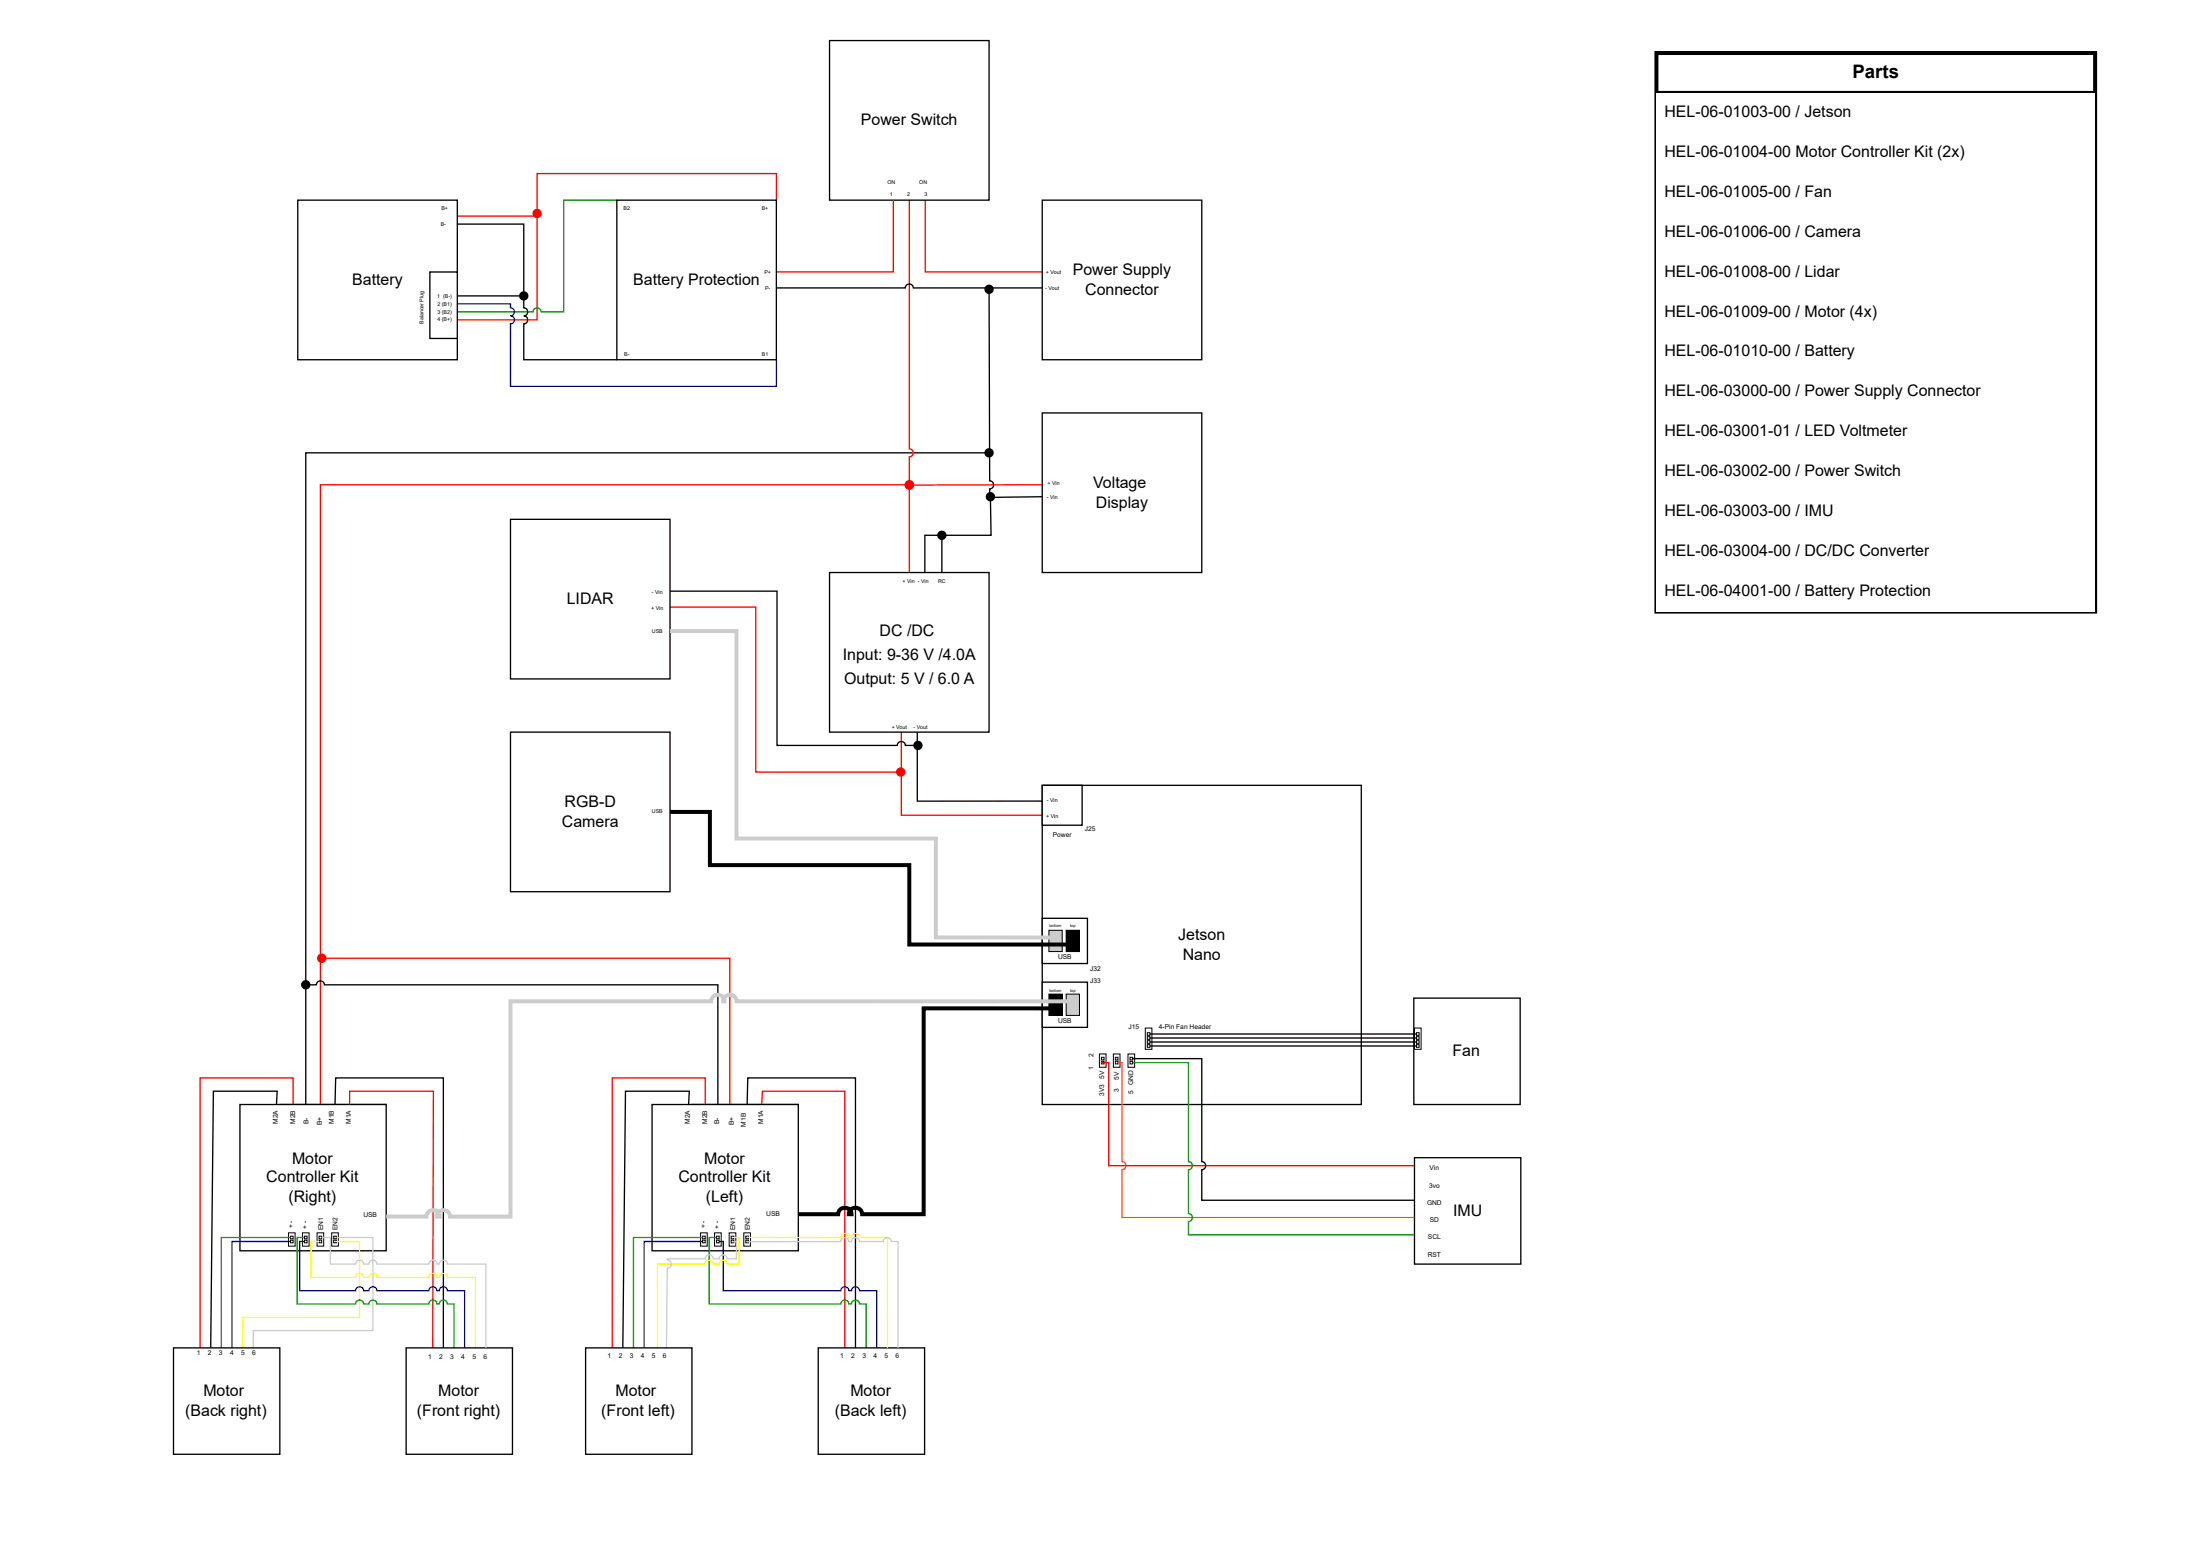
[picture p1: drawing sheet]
<svg xmlns="http://www.w3.org/2000/svg" width="420mm" height="297mm" viewBox="0 0 420 297" stroke-linecap="round" stroke-linejoin="round" font-family="sans-serif">
<path d="M102.5 41.5v19.5h-15.2" fill="none" stroke="#f00" stroke-width=".25"/>
<circle cx="102.5" cy="40.7" r=".76" fill="#f00"/>
<circle cx="102.5" cy="40.7" r=".76" fill="none" stroke="#f00" stroke-width=".25"/>
<path d="M117.7 38.2h-10.1v21.3h-4.4a.76 .76 0 0 0-.7-.8 .76 .76 0 0 0-.8 .8h-14.4" fill="none" stroke="#090" stroke-width=".25"/>
<path d="M53.4 210.7h20.3v20.3h-20.3z" fill="#fff"/>
<g fill="none" stroke="#000" stroke-width=".25">
<path d="M188 86.4h-129.7v124.3M53.4 210.7h20.3v20.3h-20.3z"/>
<circle cx="188.7" cy="86.4" r=".76"/>
</g>
<circle cx="188.7" cy="86.4" r=".76" fill="#000"/>
<path d="M172.7 92.5h-111.6v119.2" fill="none" stroke="#f00" stroke-width=".25"/>
<circle cx="173.5" cy="92.5" r=".76" fill="#f00"/>
<circle cx="173.5" cy="92.5" r=".76" fill="none" stroke="#f00" stroke-width=".25"/>
<path d="M45.8 210.7h27.9v27.9h-27.9z" fill="#fff"/>
<path d="M45.8 210.7h27.9v27.9h-27.9zM52.8 210.7l.1-2.6h-12.2l-.5 49M63.9 210.7l.1-5.1h20.6v51.5" fill="none" stroke="#000" stroke-width=".25"/>
<path d="M55.9 210.7v-5.1h-17.7v51.5M66.7 210.7v-2.6h16l-.1 49" fill="none" stroke="#f00" stroke-width=".25"/>
<path d="M55 235.1h1.3v2.6h-1.3z" fill="#fff"/>
<path d="M55 235.1h1.3v2.6h-1.3z" fill="none" stroke="#000" stroke-width=".19"/>
<path d="M55.4 235.8h.5v.5h-.5z" fill="#fff"/>
<path d="M55.4 235.8h.5v.5h-.5z" fill="none" stroke="#000" stroke-width=".19"/>
<path d="M55.4 236.5h.5v.5h-.5z" fill="#fff"/>
<path d="M55.4 236.5h.5v.5h-.5z" fill="none" stroke="#000" stroke-width=".19"/>
<path d="M57.7 235.1h1.3v2.6h-1.3z" fill="#fff"/>
<path d="M57.7 235.1h1.3v2.6h-1.3z" fill="none" stroke="#000" stroke-width=".19"/>
<path d="M58.1 235.8h.5v.5h-.5z" fill="#fff"/>
<path d="M58.1 235.8h.5v.5h-.5z" fill="none" stroke="#000" stroke-width=".19"/>
<path d="M58.1 236.5h.5v.5h-.5z" fill="#fff"/>
<path d="M58.1 236.5h.5v.5h-.5z" fill="none" stroke="#000" stroke-width=".19"/>
<path d="M55.4 236h-13.2v21.1" fill="none" stroke="#090" stroke-width=".25"/>
<path d="M55.4 236.8h-11.1v20.3" fill="none" stroke="#00c" stroke-width=".25"/>
<path d="M60.5 235.1h1.3v2.6h-1.3z" fill="#fff"/>
<path d="M60.5 235.1h1.3v2.6h-1.3z" fill="none" stroke="#000" stroke-width=".19"/>
<path d="M60.9 236.5h.5v.5h-.5z" fill="#fff"/>
<path d="M60.9 236.5h.5v.5h-.5z" fill="none" stroke="#000" stroke-width=".19"/>
<path d="M60.9 235.8h.5v.5h-.5z" fill="#fff"/>
<path d="M60.9 235.8h.5v.5h-.5z" fill="none" stroke="#000" stroke-width=".19"/>
<path d="M63.3 235.1h1.3v2.6h-1.3z" fill="#fff"/>
<path d="M63.3 235.1h1.3v2.6h-1.3z" fill="none" stroke="#000" stroke-width=".19"/>
<path d="M63.7 235.8h.5v.5h-.5z" fill="#fff"/>
<path d="M63.7 235.8h.5v.5h-.5z" fill="none" stroke="#000" stroke-width=".19"/>
<path d="M63.7 236.5h.5v.5h-.5z" fill="#fff"/>
<path d="M63.7 236.5h.5v.5h-.5z" fill="none" stroke="#000" stroke-width=".19"/>
<path d="M60.9 236.8h-1.5v6.8h8.5a.76 .76 0 0 1 .7-.7 .76 .76 0 0 1 .8 .7h1a.76 .76 0 0 1 .8-.7 .76 .76 0 0 1 .7 .7h9.9a.76 .76 0 0 1 .8-.7 .76 .76 0 0 1 .8 .7h.4a.76 .76 0 0 1 .8-.7 .76 .76 0 0 1 .8 .7h5.3v13.5M64.2 236.8h4.4v14.4h-22.3v5.9" fill="none" stroke="#ff0" stroke-width=".25"/>
<path d="M64.2 236h7v17.8h-22.9v3.3" fill="none" stroke="#ccc" stroke-width=".25"/>
<path d="M58.1 236h-1.4v12.7h11.2a.76 .76 0 0 1 .7-.7 .76 .76 0 0 1 .8 .7h1a.76 .76 0 0 1 .8-.7 .76 .76 0 0 1 .7 .7h9.9a.76 .76 0 0 1 .8-.7 .76 .76 0 0 1 .7 .7h.5a.76 .76 0 0 1 .8-.7 .76 .76 0 0 1 .8 .7h1.2v8.4" fill="none" stroke="#090" stroke-width=".25"/>
<path d="M58.1 236.8h-.9v9.4h10.7a.76 .76 0 0 1 .7-.8 .76 .76 0 0 1 .8 .8h1a.76 .76 0 0 1 .8-.8 .76 .76 0 0 1 .7 .8h9.9a.76 .76 0 0 1 .8-.8 .76 .76 0 0 1 .8 .8h.4a.76 .76 0 0 1 .8-.8 .76 .76 0 0 1 .8 .8h3.3v10.9" fill="none" stroke="#00c" stroke-width=".25"/>
<path d="M33.1 257.1h20.3v20.3h-20.3z" fill="#fff"/>
<path d="M33.1 257.1h20.3v20.3h-20.3z" fill="none" stroke="#000" stroke-width=".25"/>
<path d="M173.5 38.2v47.4a.76 .76 0 0 1 .7 .8 .76 .76 0 0 1-.7 .7v22.1M176.5 38.2v13.7h22.4" fill="none" stroke="#f00" stroke-width=".25"/>
<path d="M158.3 7.7h30.4v30.5h-30.4z" fill="#fff"/>
<path d="M158.3 7.7h30.4v30.5h-30.4z" fill="none" stroke="#000" stroke-width=".25"/>
<path d="M198.9 92.5h-24.6" fill="none" stroke="#f00" stroke-width=".25"/>
<circle cx="173.5" cy="92.5" r=".76" fill="#f00"/>
<circle cx="173.5" cy="92.5" r=".76" fill="none" stroke="#f00" stroke-width=".25"/>
<g fill="none" stroke="#000" stroke-width=".25">
<path d="M188.7 55.9l.1 35.8a.76 .76 0 0 1 .8 .8 .76 .76 0 0 1-.8 .7v1.7l10.1-.2"/>
<circle cx="188.7" cy="55.2" r=".76"/>
</g>
<circle cx="188.7" cy="55.2" r=".76" fill="#000"/>
<path d="M198.9 78.8h30.4v30.4h-30.4z" fill="#fff"/>
<g fill="none" stroke="#000" stroke-width=".25">
<path d="M198.9 78.8h30.4v30.4h-30.4zM189 95.5l.1 6.6h-12.6v7.1M179.7 102.9v6.8h-.6M175 139.6v13.2h23.9"/>
<circle cx="189" cy="94.7" r=".76"/>
<circle cx="179.7" cy="102.1" r=".76"/>
</g>
<g fill="#000">
<circle cx="189" cy="94.7" r=".76"/>
<circle cx="179.7" cy="102.1" r=".76"/>
</g>
<path d="M172 139.6v15.9h26.9" fill="none" stroke="#f00" stroke-width=".25"/>
<path d="M158.3 109.2h30.4v30.4h-30.4z" fill="#fff"/>
<path d="M158.3 109.2h30.4v30.4h-30.4z" fill="none" stroke="#000" stroke-width=".25"/>
<path d="M77.5 257.1h20.3v20.3h-20.3z" fill="#fff"/>
<g fill="none" stroke="#000" stroke-width=".25">
<path d="M127.8 112.8h20.5v29.4h22.9a.76 .76 0 0 1 .8-.8 .76 .76 0 0 1 .7 .8h1.7M77.5 257.1h20.3v20.3h-20.3z"/>
<circle cx="175.2" cy="142.2" r=".76"/>
</g>
<path d="M61.4 236h1.6v5.1h4.9a.76 .76 0 0 1 .7-.7 .76 .76 0 0 1 .8 .7h1a.76 .76 0 0 1 .8-.7 .76 .76 0 0 1 .7 .7h9.9a.76 .76 0 0 1 .8-.7 .76 .76 0 0 1 .8 .7h.4a.76 .76 0 0 1 .8-.7 .76 .76 0 0 1 .8 .7h7.3v16" fill="none" stroke="#ccc" stroke-width=".25"/>
<circle cx="175.2" cy="142.2" r=".76" fill="#000"/>
<path d="M127.8 115.8h16.4v31.4h26.9" fill="none" stroke="#f00" stroke-width=".25"/>
<circle cx="171.9" cy="147.2" r=".76" fill="#f00"/>
<circle cx="171.9" cy="147.2" r=".76" fill="none" stroke="#f00" stroke-width=".25"/>
<path d="M97.4 139.6h30.4v30.5h-30.4z" fill="#fff"/>
<path d="M97.4 139.6h30.4v30.5h-30.4z" fill="none" stroke="#000" stroke-width=".25"/>
<path d="M97.4 99.1h30.4v30.4h-30.4z" fill="#fff"/>
<path d="M97.4 99.1h30.4v30.4h-30.4z" fill="none" stroke="#000" stroke-width=".25"/>
<path d="M132 210.7h20.3v20.3h-20.3z" fill="#fff"/>
<path d="M132 210.7h20.3v20.3h-20.3z" fill="none" stroke="#000" stroke-width=".25"/>
<path d="M62.1 182.8h77.2v27.9h.5" fill="none" stroke="#f00" stroke-width=".25"/>
<circle cx="61.4" cy="182.8" r=".76" fill="#f00"/>
<circle cx="61.4" cy="182.8" r=".76" fill="none" stroke="#f00" stroke-width=".25"/>
<g fill="none" stroke="#000" stroke-width=".25">
<path d="M59.1 187.8h1.3a.76 .76 0 0 1 .7-.7 .76 .76 0 0 1 .8 .7h75.1v22.9"/>
<circle cx="58.3" cy="187.8" r=".76"/>
</g>
<circle cx="58.3" cy="187.8" r=".76" fill="#000"/>
<path d="M124.4 210.7h27.9v27.9h-27.9z" fill="#fff"/>
<path d="M124.4 210.7h27.9v27.9h-27.9zM131.4 210.7l.1-2.6h-12.2l-.5 49M142.6 210.7l.1-5.1h20.5v51.5" fill="none" stroke="#000" stroke-width=".25"/>
<path d="M134.6 210.7v-5.1h-17.8v51.5M145.3 210.7l.2-2.6h15.7v49" fill="none" stroke="#f00" stroke-width=".25"/>
<path d="M133.7 235.1h1.2v2.6h-1.2z" fill="#fff"/>
<path d="M133.7 235.1h1.2v2.6h-1.2z" fill="none" stroke="#000" stroke-width=".19"/>
<path d="M134.1 235.8h.5v.5h-.5z" fill="#fff"/>
<path d="M134.1 235.8h.5v.5h-.5z" fill="none" stroke="#000" stroke-width=".19"/>
<path d="M134.1 236.5h.5v.5h-.5z" fill="#fff"/>
<path d="M134.1 236.5h.5v.5h-.5z" fill="none" stroke="#000" stroke-width=".19"/>
<path d="M136.3 235.1h1.3v2.6h-1.3z" fill="#fff"/>
<path d="M136.3 235.1h1.3v2.6h-1.3z" fill="none" stroke="#000" stroke-width=".19"/>
<path d="M136.7 235.8h.5v.5h-.5z" fill="#fff"/>
<path d="M136.7 235.8h.5v.5h-.5z" fill="none" stroke="#000" stroke-width=".19"/>
<path d="M136.7 236.5h.5v.5h-.5z" fill="#fff"/>
<path d="M136.7 236.5h.5v.5h-.5z" fill="none" stroke="#000" stroke-width=".19"/>
<path d="M134.1 236h-13.2v21.1" fill="none" stroke="#090" stroke-width=".25"/>
<path d="M134.1 236.8h-11.2v20.3" fill="none" stroke="#00c" stroke-width=".25"/>
<path d="M139.1 235.1h1.3v2.6h-1.3z" fill="#fff"/>
<path d="M139.1 235.1h1.3v2.6h-1.3z" fill="none" stroke="#000" stroke-width=".19"/>
<path d="M139.5 236.5h.5v.5h-.5z" fill="#fff"/>
<path d="M139.5 236.5h.5v.5h-.5z" fill="none" stroke="#000" stroke-width=".19"/>
<path d="M139.5 235.8h.5v.5h-.5z" fill="#fff"/>
<path d="M139.5 235.8h.5v.5h-.5z" fill="none" stroke="#000" stroke-width=".19"/>
<path d="M141.9 235.1h1.3v2.6h-1.3z" fill="#fff"/>
<path d="M141.9 235.1h1.3v2.6h-1.3z" fill="none" stroke="#000" stroke-width=".19"/>
<path d="M142.3 235.8h.5v.5h-.5z" fill="#fff"/>
<path d="M142.3 235.8h.5v.5h-.5z" fill="none" stroke="#000" stroke-width=".19"/>
<path d="M142.3 236.5h.5v.5h-.5z" fill="#fff"/>
<path d="M142.3 236.5h.5v.5h-.5z" fill="none" stroke="#000" stroke-width=".19"/>
<path d="M136.7 236h-1.4v12.7h25.1a.76 .76 0 0 1 .8-.7 .76 .76 0 0 1 .8 .7h.5a.76 .76 0 0 1 .7-.7 .76 .76 0 0 1 .8 .7h1.3v8.4" fill="none" stroke="#090" stroke-width=".25"/>
<path d="M137.2 236.8h.8v9.4h22.4a.76 .76 0 0 1 .8-.8 .76 .76 0 0 1 .8 .8h.5a.76 .76 0 0 1 .7-.8 .76 .76 0 0 1 .8 .8h3.3v10.9" fill="none" stroke="#00c" stroke-width=".25"/>
<path d="M156.1 257.1h20.3v20.3h-20.3z" fill="#fff"/>
<g fill="none" stroke="#000" stroke-width=".25">
<path d="M87.3 42.7h12.6v16a.76 .76 0 0 1 .8 .8 .76 .76 0 0 1-.8 .7 .76 .76 0 0 1 .8 .8 .76 .76 0 0 1-.8 .8v6.8h17.8M87.3 56.4h11.9M156.1 257.1h20.3v20.3h-20.3z"/>
<circle cx="99.9" cy="56.4" r=".76"/>
</g>
<path d="M142.6 236h17.8a.76 .76 0 0 1 .8-.7 .76 .76 0 0 1 .8 .7h.5a.76 .76 0 0 1 .7-.7 .76 .76 0 0 1 .8 .7h5.3v21.1" fill="none" stroke="#ff0" stroke-width=".25"/>
<path d="M142.6 236.8h17.8a.76 .76 0 0 1 .8-.7 .76 .76 0 0 1 .8 .7h.5a.76 .76 0 0 1 .7-.7 .76 .76 0 0 1 .8 .7h4.6a.76 .76 0 0 1 .7-.7 .76 .76 0 0 1 .8 .7h1.2v20.3" fill="none" stroke="#ccc" stroke-width=".25"/>
<path d="M148.1 38.2v-5.1h-45.6v8.1h-15.2M170.5 38.2v13.7h-22.4" fill="none" stroke="#f00" stroke-width=".25"/>
<path d="M87.3 58h10.1v.7a.76 .76 0 0 1 .7 .8 .76 .76 0 0 1-.7 .7 .76 .76 0 0 1 .7 .8 .76 .76 0 0 1-.7 .8v11.9h50.7v-5.1" fill="none" stroke="#00c" stroke-width=".25"/>
<circle cx="99.9" cy="56.4" r=".76" fill="#000"/>
<path d="M117.7 38.2h30.4v30.4h-30.4z" fill="#fff"/>
<path d="M117.7 38.2h30.4v30.4h-30.4z" fill="none" stroke="#000" stroke-width=".25"/>
<path d="M56.8 38.2h30.5v30.4h-30.5z" fill="#fff"/>
<path d="M56.8 38.2h30.5v30.4h-30.5z" fill="none" stroke="#000" stroke-width=".25"/>
<path d="M82 51.9h5.3v12.7h-5.3z" fill="#fff"/>
<path d="M82 51.9h5.3v12.7h-5.3zM148.1 54.9h24.6a.76 .76 0 0 1 .8-.7 .76 .76 0 0 1 .8 .7h24.6" fill="none" stroke="#000" stroke-width=".25"/>
<path d="M198.9 38.2h30.4v30.4h-30.4z" fill="#fff"/>
<path d="M198.9 38.2h30.4v30.4h-30.4z" fill="none" stroke="#000" stroke-width=".25"/>
<path d="M269.8 190.4h20.3v20.3h-20.3z" fill="#fff"/>
<path d="M269.8 190.4h20.3v20.3h-20.3z" fill="none" stroke="#000" stroke-width=".25"/>
<path d="M269.9 196.1h1.3v4h-1.3z" fill="#fff"/>
<path d="M269.9 196.1h1.3v4h-1.3z" fill="none" stroke="#000" stroke-width=".19"/>
<path d="M270.3 197.7h.5v.5h-.5z" fill="#fff"/>
<path d="M270.3 197.7h.5v.5h-.5z" fill="none" stroke="#000" stroke-width=".19"/>
<path d="M270.3 197h.5v.5h-.5z" fill="#fff"/>
<path d="M270.3 197h.5v.5h-.5z" fill="none" stroke="#000" stroke-width=".19"/>
<path d="M270.3 199.2h.5v.6h-.5z" fill="#fff"/>
<path d="M270.3 199.2h.5v.6h-.5z" fill="none" stroke="#000" stroke-width=".19"/>
<path d="M270.3 198.5h.5v.5h-.5z" fill="#fff"/>
<path d="M270.3 198.5h.5v.5h-.5z" fill="none" stroke="#000" stroke-width=".19"/>
<path d="M198.9 149.8h60.8v60.9h-60.8z" fill="#fff"/>
<path d="M198.9 149.8h60.8v60.9h-60.8z" fill="none" stroke="#000" stroke-width=".25"/>
<path d="M198.9 187.3h8.6v8.7h-8.6z" fill="#fff"/>
<path d="M198.9 187.3h8.6v8.7h-8.6z" fill="none" stroke="#000" stroke-width=".25"/>
<path d="M203.4 189.6h2.6v4.1h-2.6z" fill="#ccc"/>
<path d="M200.1 189.6h2.6v4.1h-2.6zM203.4 189.6h2.6v4.1h-2.6z" fill="none" stroke="#000" stroke-width=".19"/>
<path d="M200.1 189.6h2.6v4.1h-2.6z" fill="#000"/>
<path d="M198.9 175.2h8.6v8.6h-8.6z" fill="#fff"/>
<path d="M198.9 175.2h8.6v8.6h-8.6z" fill="none" stroke="#000" stroke-width=".25"/>
<path d="M203.4 177.4h2.6v4.1h-2.6z" fill="#000"/>
<path d="M203.4 177.4h2.6v4.1h-2.6z" fill="none" stroke="#000" stroke-width=".19"/>
<path d="M200.1 177.4h2.6v4.1h-2.6z" fill="#ccc"/>
<path d="M200.1 177.4h2.6v4.1h-2.6z" fill="none" stroke="#000" stroke-width=".19"/>
<path d="M198.9 149.8h7.6v7.6h-7.6z" fill="#fff"/>
<path d="M198.9 149.8h7.6v7.6h-7.6z" fill="none" stroke="#000" stroke-width=".25"/>
<path d="M209.8 201h1.2v2.6h-1.2z" fill="#fff"/>
<path d="M209.8 201h1.2v2.6h-1.2z" fill="none" stroke="#000" stroke-width=".19"/>
<path d="M210.2 201.7h.5v.5h-.5z" fill="#fff"/>
<path d="M210.2 201.7h.5v.5h-.5z" fill="none" stroke="#000" stroke-width=".19"/>
<path d="M210.2 202.4h.5v.5h-.5z" fill="#fff"/>
<path d="M210.2 202.4h.5v.5h-.5z" fill="none" stroke="#000" stroke-width=".19"/>
<path d="M212.4 201h1.3v2.6h-1.3z" fill="#fff"/>
<path d="M212.4 201h1.3v2.6h-1.3z" fill="none" stroke="#000" stroke-width=".19"/>
<path d="M212.8 201.7h.5v.5h-.5z" fill="#fff"/>
<path d="M212.8 201.7h.5v.5h-.5z" fill="none" stroke="#000" stroke-width=".19"/>
<path d="M212.8 202.4h.5v.5h-.5z" fill="#fff"/>
<path d="M212.8 202.4h.5v.5h-.5z" fill="none" stroke="#000" stroke-width=".19"/>
<path d="M215.2 201h1.3v2.6h-1.3z" fill="#fff"/>
<path d="M215.2 201h1.3v2.6h-1.3z" fill="none" stroke="#000" stroke-width=".19"/>
<path d="M215.6 202.4h.5v.5h-.5z" fill="#fff"/>
<path d="M215.6 202.4h.5v.5h-.5z" fill="none" stroke="#000" stroke-width=".19"/>
<path d="M215.6 201.7h.5v.5h-.5z" fill="#fff"/>
<path d="M215.6 201.7h.5v.5h-.5z" fill="none" stroke="#000" stroke-width=".19"/>
<path d="M218.5 196.1h1.3v4h-1.3z" fill="#fff"/>
<path d="M218.5 196.1h1.3v4h-1.3z" fill="none" stroke="#000" stroke-width=".19"/>
<path d="M218.9 198.5h.5v.5h-.5z" fill="#fff"/>
<path d="M218.9 198.5h.5v.5h-.5z" fill="none" stroke="#000" stroke-width=".19"/>
<path d="M218.9 199.2h.5v.6h-.5z" fill="#fff"/>
<path d="M218.9 199.2h.5v.6h-.5z" fill="none" stroke="#000" stroke-width=".19"/>
<path d="M218.9 197h.5v.5h-.5z" fill="#fff"/>
<path d="M218.9 197h.5v.5h-.5z" fill="none" stroke="#000" stroke-width=".19"/>
<path d="M218.9 197.7h.5v.5h-.5z" fill="#fff"/>
<path d="M218.9 197.7h.5v.5h-.5z" fill="none" stroke="#000" stroke-width=".19"/>
<path d="M269.9 220.8h20.3v20.3h-20.3z" fill="#fff"/>
<path d="M219.4 197.2h50.9M219.4 198h50.9M219.4 198.7h50.9M219.4 199.5h50.9M216.1 201.9h13.2v19.7a.76 .76 0 0 1 .7 .7 .76 .76 0 0 1-.7 .8v5.8h40.6M269.9 220.8h20.3v20.3h-20.3z" fill="none" stroke="#000" stroke-width=".25"/>
<path d="M127.8 120.4h12.7v39.5h38.1v18.9h22.8M204.7 191h-64.2a1.27 1.27 0 0 0-1.2-1.3 1.27 1.27 0 0 0-1.3 1.3h.2a1.27 1.27 0 0 0-1.2-1.3 1.27 1.27 0 0 0-1.3 1.3h-38.3v41h-11.5a1.27 1.27 0 0 0-1.3-1.2 1.27 1.27 0 0 0-1.3 1.2h.6a1.27 1.27 0 0 0-1.3-1.2 1.27 1.27 0 0 0-1.2 1.2h-7.7" fill="none" stroke="#ccc" stroke-width=".76" stroke-linecap="butt"/>
<path d="M127.8 154.9h7.7v10.1h38v15.1l31.2 .1M201.4 192.3h-25.2v39.3h-11.7a1.27 1.27 0 0 0-1.3-1.2 1.27 1.27 0 0 0-1.2 1.2h.5a1.27 1.27 0 0 0-1.3-1.2 1.27 1.27 0 0 0-1.3 1.2h-7.6" fill="none" stroke="#000" stroke-width=".76" stroke-linecap="butt"/>
<path d="M210.2 202.7h1.4v19.6h58.3" fill="none" stroke="#f00" stroke-width=".25"/>
<path d="M213.3 202.7h.8v18.9a.76 .76 0 0 1 .7 .7 .76 .76 0 0 1-.7 .8v9.1h55.8" fill="none" stroke="#ff8000" stroke-width=".25"/>
<path d="M216.1 202.7h10.7v18.9a.76 .76 0 0 1 .7 .7 .76 .76 0 0 1-.7 .8v8.4a.76 .76 0 0 1 .7 .7 .76 .76 0 0 1-.7 .8v2.5h43.1" fill="none" stroke="#090" stroke-width=".25"/>
<path d="M139.8 236h1.2v5.1h-2.2a.76 .76 0 0 0-.8-.7 .76 .76 0 0 0-.8 .7h-1.1a.76 .76 0 0 0-.8-.7 .76 .76 0 0 0-.7 .7h-9.2v16" fill="none" stroke="#ff0" stroke-width=".25"/>
<path d="M139.8 236.8h.7v3.3h-1.7a.76 .76 0 0 0-.8-.8 .76 .76 0 0 0-.8 .8h-1.1a.76 .76 0 0 0-.8-.8 .76 .76 0 0 0-.7 .8h-7.3v.2a.76 .76 0 0 1 .8 .8 .76 .76 0 0 1-.8 .8l-.1 15.2" fill="none" stroke="#ccc" stroke-width=".25"/>
<path d="M111.7 257.1h20.3v20.3h-20.3z" fill="#fff"/>
<path d="M111.7 257.1h20.3v20.3h-20.3z" fill="none" stroke="#000" stroke-width=".25"/>
<path d="M316.1 10.1h83.7v7.6h-83.7z" fill="#fff"/>
<path d="M316.1 17.7v-7.6h83.7v7.6M316.1 17.7v99h83.7v-99M316.1 17.7h83.7" fill="none" stroke="#000" stroke-width=".76" stroke-linecap="butt"/>
<g fill="#fff">
<path d="M316.1 17.7h83.7v7.6h-83.7z"/>
<path d="M316.1 25.3h83.7v7.6h-83.7z"/>
<path d="M316.1 32.9h83.7v7.7h-83.7z"/>
<path d="M316.1 40.6h83.7v7.6h-83.7z"/>
<path d="M316.1 48.2h83.7v7.6h-83.7z"/>
<path d="M316.1 55.8h83.7v7.6h-83.7z"/>
<path d="M316.1 63.4h83.7v7.6h-83.7z"/>
<path d="M316.1 71h83.7v7.6h-83.7z"/>
<path d="M316.1 78.6h83.7v7.6h-83.7z"/>
<path d="M316.1 86.2h83.7v7.6h-83.7z"/>
<path d="M316.1 93.8h83.7v7.6h-83.7z"/>
<path d="M316.1 101.4h83.7v7.6h-83.7z"/>
<path d="M316.1 109h83.7v7.7h-83.7z"/>
</g>
<text font-size="3.6" x="353.5" y="15">Parts</text>
<g font-size="3">
<text x="164.3" y="23.8">Power Switch</text>
<text x="317.6" y="22.3">HEL-06-01003-00 / Jetson</text>
<text x="317.6" y="29.9">HEL-06-01004-00 Motor Controller Kit (2x)</text>
<text x="317.6" y="37.5">HEL-06-01005-00 / Fan</text>
<text x="317.6" y="45.2">HEL-06-01006-00 / Camera</text>
<text x="204.7" y="52.5">Power Supply</text>
<text x="317.6" y="52.8">HEL-06-01008-00 / Lidar</text>
<text x="67.2" y="54.3">Battery</text>
<text x="120.8" y="54.3">Battery Protection</text>
<text x="207.1" y="56.3">Connector</text>
<text x="317.6" y="60.4">HEL-06-01009-00 / Motor (4x)</text>
<text x="317.6" y="68">HEL-06-01010-00 / Battery</text>
<text x="317.6" y="75.6">HEL-06-03000-00 / Power Supply Connector</text>
<text x="317.6" y="83.2">HEL-06-03001-01 / LED Voltmeter</text>
<text x="208.6" y="93.1">Voltage</text>
<text x="317.6" y="90.8">HEL-06-03002-00 / Power Switch</text>
<text x="209.1" y="96.9">Display</text>
<text x="317.6" y="98.4">HEL-06-03003-00 / IMU</text>
<text x="317.6" y="106">HEL-06-03004-00 / DC/DC Converter</text>
<text x="317.6" y="113.6">HEL-06-04001-00 / Battery Protection</text>
<text x="108.1" y="115.2">LIDAR</text>
<text x="160.8" y="125.8">Input: 9-36 V /4.0A</text>
<text x="167.8" y="121.2">DC /DC</text>
<text x="161.1" y="130.4">Output: 5 V / 6.0 A</text>
<text x="107.7" y="154">RGB-D</text>
<text x="107.2" y="157.8">Camera</text>
<text x="224.8" y="179.3">Jetson</text>
<text x="225.7" y="183.1">Nano</text>
<text x="277.2" y="201.4">Fan</text>
<text x="55.7" y="222">Motor</text>
<text x="59.5" y="219.9">Motor</text>
<text x="134.3" y="222">Motor</text>
<text x="138.2" y="219.9">Motor</text>
<text x="50.8" y="225.5">Controller Kit</text>
<text x="58.3" y="223.7">driver 1</text>
<text x="129.4" y="225.5">Controller Kit</text>
<text x="137" y="223.7">driver 1</text>
<text x="55" y="229.3">(Right)</text>
<text x="134.7" y="229.3">(Left)</text>
<text x="277.2" y="231.8">IMU</text>
<text x="38.8" y="266.3">Motor</text>
<text x="83.6" y="266.3">Motor</text>
<text x="117.4" y="266.3">Motor</text>
<text x="162.3" y="266.3">Motor</text>
<text x="35.3" y="270.1">(Back right)</text>
<text x="79.6" y="270.1">(Front right)</text>
<text x="114.7" y="270.1">(Front left)</text>
<text x="159.3" y="270.1">(Back left)</text>
</g>
<g font-size="1.3">
<text x="200.9" y="159.6">Power</text>
<text x="207" y="158.5">J25</text>
<text x="201.9" y="182.9">USB</text>
<text x="208" y="185.2">J32</text>
<text x="208" y="187.5">J33</text>
<text x="201.9" y="195.1">USB</text>
<text x="215.3" y="196.3">J15</text>
<text x="221.1" y="196.3">4-Pin Fan Header</text>
<text x="208.6" y="201.6" transform="rotate(-90 208.6 201.6)">2</text>
<text x="208.6" y="204.2" transform="rotate(-90 208.6 204.2)">1</text>
<text x="210.7" y="209" transform="rotate(-90 210.7 209)">3V3</text>
<text x="210.7" y="205.7" transform="rotate(-90 210.7 205.7)">5V</text>
<text x="213.5" y="208.4" transform="rotate(-90 213.5 208.4)">3</text>
<text x="213.5" y="205.9" transform="rotate(-90 213.5 205.9)">5V</text>
<text x="216.2" y="208.6" transform="rotate(-90 216.2 208.6)">5</text>
<text x="216.2" y="206.9" transform="rotate(-90 216.2 206.9)">GND</text>
<text x="53" y="214.4" transform="rotate(-90 53 214.4)">M2A</text>
<text x="56.3" y="214.4" transform="rotate(-90 56.3 214.4)">M2B</text>
<text x="58.8" y="214.5" transform="rotate(-90 58.8 214.5)">B-</text>
<text x="61.4" y="214.6" transform="rotate(-90 61.4 214.6)">B+</text>
<text x="63.7" y="214.4" transform="rotate(-90 63.7 214.4)">M1B</text>
<text x="67" y="214.4" transform="rotate(-90 67 214.4)">M1A</text>
<text x="131.6" y="214.4" transform="rotate(-90 131.6 214.4)">M2A</text>
<text x="134.9" y="214.4" transform="rotate(-90 134.9 214.4)">M2B</text>
<text x="137.2" y="214.5" transform="rotate(-90 137.2 214.5)">B-</text>
<text x="140" y="214.6" transform="rotate(-90 140 214.6)">B+</text>
<text x="142.3" y="214.9" transform="rotate(-90 142.3 214.9)">M1B</text>
<text x="145.6" y="214.4" transform="rotate(-90 145.6 214.4)">M1A</text>
<text x="272.7" y="226.5">3vo</text>
<text x="272.8" y="223.2">Vin</text>
<text x="69.3" y="232.1">USB</text>
<text x="146.2" y="231.8">USB</text>
<text x="272.3" y="229.8">GND</text>
<text x="272.8" y="233.1">SD</text>
<text x="56" y="234.3" transform="rotate(-90 56 234.3)">+ -</text>
<text x="58.6" y="234.4" transform="rotate(-90 58.6 234.4)">+ -</text>
<text x="61.6" y="234.6" transform="rotate(-90 61.6 234.6)">EN1</text>
<text x="64.4" y="234.6" transform="rotate(-90 64.4 234.6)">EN2</text>
<text x="134.6" y="234.3" transform="rotate(-90 134.6 234.3)">+ -</text>
<text x="137.2" y="234.4" transform="rotate(-90 137.2 234.4)">+ -</text>
<text x="140.3" y="234.6" transform="rotate(-90 140.3 234.6)">EN1</text>
<text x="143.1" y="234.6" transform="rotate(-90 143.1 234.6)">EN2</text>
<text x="272.4" y="239.7">RST</text>
<text x="272.5" y="236.4">SCL</text>
<text x="37.6" y="258.5">1</text>
<text x="39.7" y="258.5">2</text>
<text x="41.8" y="258.5">3</text>
<text x="43.9" y="258.5">4</text>
<text x="46" y="258.5">5</text>
<text x="48.1" y="258.5">6</text>
<text x="81.7" y="259.2">1</text>
<text x="83.8" y="259.2">2</text>
<text x="85.9" y="259.2">3</text>
<text x="88" y="259.2">4</text>
<text x="90.1" y="259.2">5</text>
<text x="92.2" y="259.2">6</text>
<text x="115.9" y="259">1</text>
<text x="118" y="259">2</text>
<text x="120.2" y="259">3</text>
<text x="122.3" y="259">4</text>
<text x="124.4" y="259">5</text>
<text x="126.5" y="259">6</text>
<text x="160.3" y="259">1</text>
<text x="162.4" y="259">2</text>
<text x="164.5" y="259">3</text>
<text x="166.7" y="259">4</text>
<text x="168.8" y="259">5</text>
<text x="170.9" y="259">6</text>
</g>
<g font-size="1">
<text x="169.3" y="35">ON</text>
<text x="175.4" y="35">ON</text>
<text x="84.2" y="40.1">B+</text>
<text x="119" y="40.1">B2</text>
<text x="145.3" y="40.1">B+</text>
<text x="169.8" y="37.3">1</text>
<text x="173.1" y="37.3">2</text>
<text x="176.4" y="37.3">3</text>
<text x="84.1" y="43.1">B-</text>
<text x="145.8" y="52.3">P+</text>
<text x="199.6" y="52.3">+ Vout</text>
<text x="83.4" y="56.8">1 (B-)</text>
<text x="83.5" y="58.3">2 (B1)</text>
<text x="83.5" y="59.9">3 (B2)</text>
<text x="146" y="55.3">P-</text>
<text x="199.4" y="55.3">- Vout</text>
<text x="80.8" y="61.8" transform="rotate(-90 80.8 61.8)">Balancer Plug</text>
<text x="83.4" y="61.1">4 (B+)</text>
<text x="119.1" y="68">B-</text>
<text x="145.4" y="68">B1</text>
<text x="199.7" y="95.1">- Vin</text>
<text x="199.9" y="92.6">+ Vin</text>
<text x="124.4" y="113.4">- Vin</text>
<text x="172.2" y="111.1">+ Vin - Vin</text>
<text x="179" y="111.1">RC</text>
<text x="124.3" y="116.4">+ Vin</text>
<text x="124.4" y="120.7">USB</text>
<text x="170.1" y="139">+ Vout</text>
<text x="174.3" y="139">- Vout</text>
<text x="124.4" y="155">USB</text>
<text x="199.7" y="153">- Vin</text>
<text x="199.6" y="156">+ Vin</text>
</g>
<g font-size=".8">
<text x="200.2" y="176.8">bottom</text>
<text x="204.2" y="176.8">top</text>
<text x="200.2" y="189.2">bottom</text>
<text x="204.2" y="189.2">top</text>
</g>
</svg>
